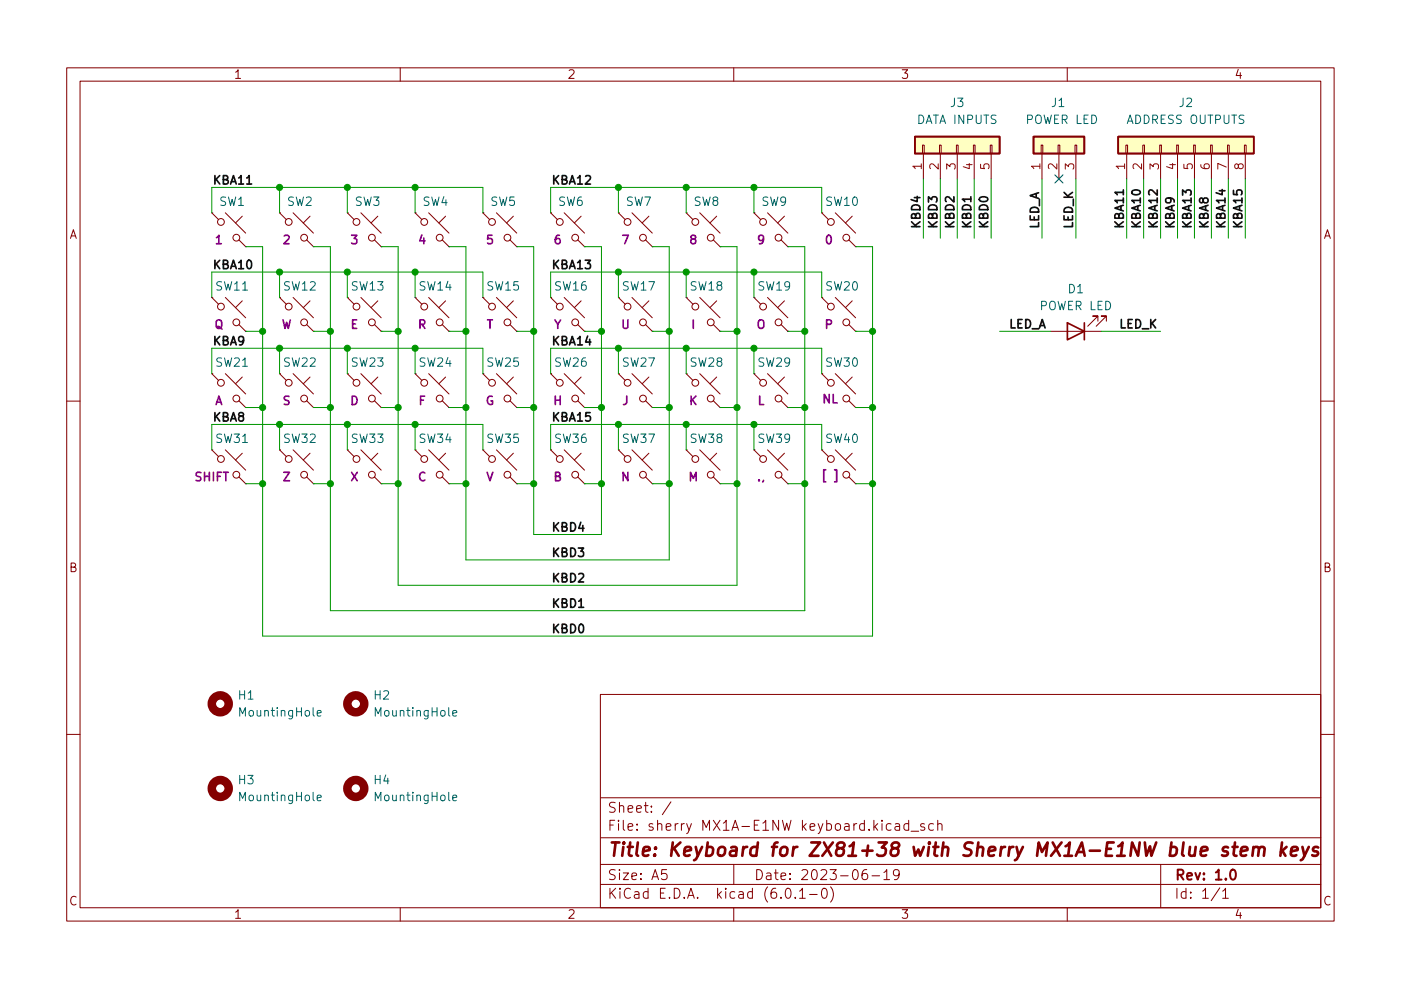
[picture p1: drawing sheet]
<svg xmlns="http://www.w3.org/2000/svg" width="297mm" height="210mm" viewBox="0 0 297 210" stroke-linecap="round" stroke-linejoin="round" font-family="sans-serif">
<g fill="none" stroke="#840000" stroke-width=".22">
<path d="M14.1 14.4h268.8v181h-268.8zM17 17.2h263v175.4h-263zM84.9 14.4v2.8M155.6 14.4v2.8M226.3 14.4v2.8M195.6 30.8h.4v1.8h-.4zM195.8 32.6v5.4M199.2 30.8h.3v1.8h-.3zM199.4 32.6v5.4M202.8 30.8h.3v1.8h-.3zM203 32.6v5.4M206.4 30.8h.3v1.8h-.3z"/>
<path d="M206.6 32.6v5.4M210 30.8h.3v1.8h-.3zM210.1 32.6v5.4M220.7 30.8h.4v1.8h-.4zM220.9 32.6v5.4M224.3 30.8h.4v1.8h-.4zM224.5 32.6v5.4M227.9 30.8h.4v1.8h-.4zM228.1 32.6v5.4M238.7 30.8h.4v1.8h-.4zM238.9 32.6v5.4M242.3 30.8h.4v1.8h-.4z"/>
<path d="M242.5 32.6v5.4M245.9 30.8h.3v1.8h-.3zM246.1 32.6v5.4M249.5 30.8h.3v1.8h-.3zM249.7 32.6v5.4M253.1 30.8h.3v1.8h-.3zM253.2 32.6v5.4M256.7 30.8h.3v1.8h-.3zM256.8 32.6v5.4M260.3 30.8h.3v1.8h-.3zM260.4 32.6v5.4M263.8 30.8h.4v1.8h-.4z"/>
<path d="M264 32.6v5.4M44.9 45.2l1.4 1.4M44.9 45.2h.1M47.8 45.2l4.3 4.3M50.6 50.9l1.5 1.4M51.4 45.9l-1.5 1.4M52.1 52.3h.1M59.3 45.2l1.4 1.4M59.3 45.2h.1M62.1 45.2l4.4 4.3M65 50.9l1.5 1.4M65.7 45.9l-1.4 1.4"/>
<path d="M66.5 52.3h.1M73.6 45.2l1.5 1.4M73.6 45.2h.1M76.5 45.2l4.3 4.3M79.4 50.9l1.4 1.4M80.1 45.9l-1.4 1.4M80.8 52.3h.1M88 45.2l1.4 1.4M88 45.2h.1M90.9 45.2l4.3 4.3M93.8 50.9l1.4 1.4M94.5 45.9l-1.5 1.4"/>
<path d="M95.2 52.3h.1M102.4 45.2l1.4 1.4M102.4 45.2h.1M105.3 45.2l4.3 4.3M108.1 50.9l1.5 1.4M108.8 45.9l-1.4 1.4M109.6 52.3h.1M116.7 45.2l1.5 1.4M116.7 45.2h.1M119.6 45.2l4.3 4.3M122.5 50.9l1.4 1.4M123.2 45.9l-1.4 1.4"/>
<path d="M123.9 52.3h.1M131.1 45.2l1.5 1.4M131.1 45.2h.1M134 45.2l4.3 4.3M136.9 50.9l1.4 1.4M137.6 45.9l-1.5 1.4M138.3 52.3h.1M145.5 45.2l1.4 1.4M145.5 45.2h.1M148.4 45.2l4.3 4.3M151.2 50.9l1.5 1.4M151.9 45.9l-1.4 1.4"/>
<path d="M152.7 52.3h.1M159.9 45.2l1.4 1.4M159.9 45.2h.1M162.7 45.2l4.3 4.3M165.6 50.9l1.4 1.4M166.3 45.9l-1.4 1.4M167 52.3h.1M174.2 45.2l1.5 1.4M174.2 45.2h.1M177.1 45.2l4.3 4.3M180 50.9l1.4 1.4M180.7 45.9l-1.4 1.4"/>
<path d="M181.4 52.3h.1M44.9 79.3l1.4 1.4M44.9 79.3h.1M44.9 63.1l1.4 1.4M44.9 63.1h.1M47.8 79.3l4.3 4.3M47.8 63.1l4.3 4.3M50.6 68.9l1.5 1.4M51.4 80l-1.5 1.4M51.4 63.8l-1.5 1.5M52.1 70.3h.1M59.3 63.1l1.4 1.4"/>
<path d="M59.3 63.1h.1M59.3 79.3l1.4 1.4M59.3 79.3h.1M62.1 63.1l4.4 4.3M62.1 79.3l4.4 4.3M65 68.9l1.5 1.4M65.7 63.8l-1.4 1.5M65.7 80l-1.4 1.4M66.5 70.3h.1M73.6 63.1l1.5 1.4M73.6 63.1h.1M73.6 79.3l1.5 1.4"/>
<path d="M73.6 79.3h.1M76.5 63.1l4.3 4.3M76.5 79.3l4.3 4.3M79.4 68.9l1.4 1.4M80.1 63.8l-1.4 1.5M80.1 80l-1.4 1.4M80.8 70.3h.1M88 63.1l1.4 1.4M88 63.1h.1M88 79.3l1.4 1.4M88 79.3h.1M90.9 63.1l4.3 4.3"/>
<path d="M90.9 79.3l4.3 4.3M93.8 68.9l1.4 1.4M94.5 63.8l-1.5 1.5M94.5 80l-1.5 1.4M95.2 70.3h.1M102.4 63.1l1.4 1.4M102.4 63.1h.1M102.4 79.3l1.4 1.4M102.4 79.3h.1M105.3 63.1l4.3 4.3M105.3 79.3l4.3 4.3M108.1 68.9l1.5 1.4"/>
<path d="M108.8 63.8l-1.4 1.5M108.8 80l-1.4 1.4M109.6 70.3h.1M116.7 63.1l1.5 1.4M116.7 63.1h.1M116.7 79.3l1.5 1.4M116.7 79.3h.1M119.6 63.1l4.3 4.3M119.6 79.3l4.3 4.3M122.5 68.9l1.4 1.4M123.2 63.8l-1.4 1.5M123.2 80l-1.4 1.4"/>
<path d="M123.9 70.3h.1M131.1 79.3l1.5 1.4M131.1 79.3h.1M131.1 63.1l1.5 1.4M131.1 63.1h.1M134 79.3l4.3 4.3M134 63.1l4.3 4.3M136.9 68.9l1.4 1.4M137.6 80l-1.5 1.4M137.6 63.8l-1.5 1.5M138.3 70.3h.1M145.5 79.3l1.4 1.4"/>
<path d="M145.5 79.3h.1M145.5 63.1l1.4 1.4M145.5 63.1h.1M148.4 79.3l4.3 4.3M148.4 63.1l4.3 4.3M151.2 68.9l1.5 1.4M151.9 80l-1.4 1.4M151.9 63.8l-1.4 1.5M152.7 70.3h.1M159.9 63.1l1.4 1.4M159.9 63.1h.1M159.9 79.3l1.4 1.4"/>
<path d="M159.9 79.3h.1M162.7 63.1l4.3 4.3M162.7 79.3l4.3 4.3M165.6 68.9l1.4 1.4M166.3 63.8l-1.4 1.5M166.3 80l-1.4 1.4M167 70.3h.1M174.2 79.3l1.5 1.4M174.2 79.3h.1M174.2 63.1l1.5 1.4M174.2 63.1h.1M177.1 79.3l4.3 4.3"/>
<path d="M177.1 63.1l4.3 4.3M180 68.9l1.4 1.4M180.7 80l-1.4 1.4M180.7 63.8l-1.4 1.5M181.4 70.3h.1M222.7 70.3h10.8M232.8 68.1v-1h-1.1h1.1l-2.2 2.1M234.6 68.1v-1h-1.1h1.1l-2.2 2.1M14.1 85.1h2.9M44.9 95.4l1.4 1.5M44.9 95.4h.1M47.8 95.4l4.3 4.4"/>
<path d="M50.6 85l1.5 1.5M51.4 96.2l-1.5 1.4M52.1 86.5h.1M59.3 95.4l1.4 1.5M59.3 95.4h.1M62.1 95.4l4.4 4.4M65 85l1.5 1.5M65.7 96.2l-1.4 1.4M66.5 86.5h.1M73.6 95.4l1.5 1.5M73.6 95.4h.1M76.5 95.4l4.3 4.4"/>
<path d="M79.4 85l1.4 1.5M80.1 96.2l-1.4 1.4M80.8 86.5h.1M88 95.4l1.4 1.5M88 95.4h.1M90.9 95.4l4.3 4.4M93.8 85l1.4 1.5M94.5 96.2l-1.5 1.4M95.2 86.5h.1M102.4 95.4l1.4 1.5M102.4 95.4h.1M105.3 95.4l4.3 4.4"/>
<path d="M108.1 85l1.5 1.5M108.8 96.2l-1.4 1.4M109.6 86.5h.1M116.7 95.4l1.5 1.5M116.7 95.4h.1M119.6 95.4l4.3 4.4M122.5 85l1.4 1.5M123.2 96.2l-1.4 1.4M123.9 86.5h.1M131.1 95.4l1.5 1.5M131.1 95.4h.1M134 95.4l4.3 4.4"/>
<path d="M136.9 85l1.4 1.5M137.6 96.2l-1.5 1.4M138.3 86.5h.1M145.5 95.4l1.4 1.5M145.5 95.4h.1M148.4 95.4l4.3 4.4M151.2 85l1.5 1.5M151.9 96.2l-1.4 1.4M152.7 86.5h.1M159.9 95.4l1.4 1.5M159.9 95.4h.1M162.7 95.4l4.3 4.4"/>
<path d="M165.6 85l1.4 1.5M166.3 96.2l-1.4 1.4M167 86.5h.1M174.2 95.4l1.5 1.5M174.2 95.4h.1M177.1 95.4l4.3 4.4M180 85l1.4 1.5M180.7 96.2l-1.4 1.4M181.4 86.5h.1M280 85.1h2.9M50.6 101.2l1.5 1.4M52.1 102.6h.1"/>
<path d="M65 101.2l1.5 1.4M66.5 102.6h.1M79.4 101.2l1.4 1.4M80.8 102.6h.1M93.8 101.2l1.4 1.4M95.2 102.6h.1M108.1 101.2l1.5 1.4M109.6 102.6h.1M122.5 101.2l1.4 1.4M123.9 102.6h.1M136.9 101.2l1.4 1.4M138.3 102.6h.1"/>
<path d="M151.2 101.2l1.5 1.4M152.7 102.6h.1M165.6 101.2l1.4 1.4M167 102.6h.1M180 101.2l1.4 1.4M181.4 102.6h.1M14.1 155.8h2.9M127.3 147.3h152.7v45.3h-152.7zM280 155.8h2.9M127.3 177.7h152.7M127.3 169.3h152.7M142.2 170.1l-1.8 2.7"/>
<path d="M189.8 174.8h.8l.1 1.4M190.7 175.2l-.7 .2a.42 .42 0 0 0-.3 .4 .42 .42 0 0 0 .3 .4l.7-.1M192.7 174.8l-.6-.1-.5 .4v.7l.2 .3h.9M192.7 174v2.2M193.2 176.4h1.6M196 174.8l-.5-.1-.3 .3 .1 .4 .7 .2v.5h-.8M197.9 174.8l-.6-.1-.4 .4v.7l.2 .3h.8M198.8 174.9a.53 .53 0 0 1 .9 .1v1.2M198.8 174v2.2M84.9 192.6v2.8M127.3 187.6h152.7M127.3 183.4h152.7"/>
<path d="M141.3 184.5h-1l-.1 1 .3-.2 .7 .1 .2 .3-.1 .7-.3 .2h-.5l-.3-.2M155.6 192.6v2.8M155.6 183.4v4.2M166.8 188.6l.4-.1a1.33 1.33 0 0 1 0 2.1h-.2a1.41 1.41 0 0 1-.2-2zM168.6 190.4v.2M169.5 189.1l.6-.6v2.1M169.5 190.6h1.2M171.6 189.8h1.7M174.4 188.7l.5-.2a1.33 1.33 0 0 1 0 2.1h-.2a1.29 1.29 0 0 1-.3-1.9zM176.1 188.2a2.43 2.43 0 0 1 0 3.2M183.8 184.5a.84 .84 0 0 0-1 .9v.8l.2 .3 .6 .1 .3-.2 .1-.7-.2-.3-.6-.1-.4 .4M184.9 185.8h1.6"/>
<path d="M187.4 185.1l.6-.6v2.1M187.4 186.6h1.2M190.6 185.4l-.4 .4h-.4l-.4-.4v-.5l.2-.3 .6-.1 .3 .2a1.4 1.4 0 0 1-.5 1.9h-.4M226.3 192.6v2.8M246.1 183.4v9.2M258.6 188.4l-1.8 2.7M259.2 189.1l.6-.6v2.1M259.2 190.6h1.2"/>
<circle cx="46.8" cy="47.1" r=".72"/>
<circle cx="50.1" cy="50.4" r=".72"/>
<circle cx="61.2" cy="47.1" r=".72"/>
<circle cx="64.5" cy="50.4" r=".72"/>
<circle cx="75.6" cy="47.1" r=".72"/>
<circle cx="78.8" cy="50.4" r=".72"/>
<circle cx="89.9" cy="47.1" r=".72"/>
<circle cx="93.2" cy="50.4" r=".72"/>
<circle cx="104.3" cy="47.1" r=".72"/>
<circle cx="107.6" cy="50.4" r=".72"/>
<circle cx="118.7" cy="47.1" r=".72"/>
<circle cx="122" cy="50.4" r=".72"/>
<circle cx="133.1" cy="47.1" r=".72"/>
<circle cx="136.3" cy="50.4" r=".72"/>
<circle cx="147.4" cy="47.1" r=".72"/>
<circle cx="150.7" cy="50.4" r=".72"/>
<circle cx="161.8" cy="47.1" r=".72"/>
<circle cx="165.1" cy="50.4" r=".72"/>
<circle cx="176.2" cy="47.1" r=".72"/>
<circle cx="179.4" cy="50.4" r=".72"/>
<circle cx="46.8" cy="65.1" r=".72"/>
<circle cx="50.1" cy="68.4" r=".72"/>
<circle cx="61.2" cy="65.1" r=".72"/>
<circle cx="64.5" cy="68.4" r=".72"/>
<circle cx="75.6" cy="65.1" r=".72"/>
<circle cx="78.8" cy="68.4" r=".72"/>
<circle cx="89.9" cy="65.1" r=".72"/>
<circle cx="93.2" cy="68.4" r=".72"/>
<circle cx="104.3" cy="65.1" r=".72"/>
<circle cx="107.6" cy="68.4" r=".72"/>
<circle cx="118.7" cy="65.1" r=".72"/>
<circle cx="122" cy="68.4" r=".72"/>
<circle cx="133.1" cy="65.1" r=".72"/>
<circle cx="136.3" cy="68.4" r=".72"/>
<circle cx="147.4" cy="65.1" r=".72"/>
<circle cx="150.7" cy="68.4" r=".72"/>
<circle cx="161.8" cy="65.1" r=".72"/>
<circle cx="165.1" cy="68.4" r=".72"/>
<circle cx="176.2" cy="65.1" r=".72"/>
<circle cx="179.4" cy="68.4" r=".72"/>
<circle cx="46.8" cy="81.2" r=".72"/>
<circle cx="46.8" cy="97.4" r=".72"/>
<circle cx="50.1" cy="84.6" r=".72"/>
<circle cx="61.2" cy="81.2" r=".72"/>
<circle cx="61.2" cy="97.4" r=".72"/>
<circle cx="64.5" cy="84.6" r=".72"/>
<circle cx="75.6" cy="81.2" r=".72"/>
<circle cx="75.6" cy="97.4" r=".72"/>
<circle cx="78.8" cy="84.6" r=".72"/>
<circle cx="89.9" cy="81.2" r=".72"/>
<circle cx="89.9" cy="97.4" r=".72"/>
<circle cx="93.2" cy="84.6" r=".72"/>
<circle cx="104.3" cy="81.2" r=".72"/>
<circle cx="104.3" cy="97.4" r=".72"/>
<circle cx="107.6" cy="84.6" r=".72"/>
<circle cx="118.7" cy="81.2" r=".72"/>
<circle cx="118.7" cy="97.4" r=".72"/>
<circle cx="122" cy="84.6" r=".72"/>
<circle cx="133.1" cy="81.2" r=".72"/>
<circle cx="133.1" cy="97.4" r=".72"/>
<circle cx="136.3" cy="84.6" r=".72"/>
<circle cx="147.4" cy="81.2" r=".72"/>
<circle cx="147.4" cy="97.4" r=".72"/>
<circle cx="150.7" cy="84.6" r=".72"/>
<circle cx="161.8" cy="81.2" r=".72"/>
<circle cx="161.8" cy="97.4" r=".72"/>
<circle cx="165.1" cy="84.6" r=".72"/>
<circle cx="176.2" cy="81.2" r=".72"/>
<circle cx="176.2" cy="97.4" r=".72"/>
<circle cx="179.4" cy="84.6" r=".72"/>
<circle cx="50.1" cy="100.7" r=".72"/>
<circle cx="64.5" cy="100.7" r=".72"/>
<circle cx="78.8" cy="100.7" r=".72"/>
<circle cx="93.2" cy="100.7" r=".72"/>
<circle cx="107.6" cy="100.7" r=".72"/>
<circle cx="122" cy="100.7" r=".72"/>
<circle cx="136.3" cy="100.7" r=".72"/>
<circle cx="150.7" cy="100.7" r=".72"/>
<circle cx="165.1" cy="100.7" r=".72"/>
<circle cx="179.4" cy="100.7" r=".72"/>
</g>
<path d="M261 184.7l.5-.2a1.33 1.33 0 0 1 0 2.1h-.2a1.29 1.29 0 0 1-.3-1.9z" fill="none" stroke="#840000" stroke-width=".42"/>
<g fill="none" stroke="#840000" stroke-width=".57">
<path d="M260.4 179.8a.69 .69 0 0 0-1.2 .4l.1 .3 .7 .1 .3 .4-.1 .4-.3 .2-.8-.2M261.3 179.7h1.1M261.8 178.7l-.3 2.5 .1 .2 .6 .2M265.7 180a.7 .7 0 0 1 1.2 .1l-.2 1.5M265.8 179.7l-.3 1.9M271.8 178.7l-.3 2.9M272.8 179.7l-1.2 1.1M276.1 179.7l.5 1.9M277.5 179.7l-1.3 2.5-.4 .3M279.5 179.8a.69 .69 0 0 0-1.1 .4l.1 .3 .9 .3 .1 .2-.2 .4-.3 .2-.8-.2M263.1 180.6l1.4-.2-.1-.6-.2-.1-.9 .1-.3 1.4 .4 .4 .8-.2M266.9 180.1a.71 .71 0 0 1 1.1-.3l.1 .3-.1 1.5"/>
<path d="M271.9 180.5l.6 1.1M273.7 180.6l1.4-.2-.1-.6-.2-.1-.8 .1-.3 1.4 .3 .4 .8-.2"/>
</g>
<g fill="#ffffc2" stroke="#ffffc2" stroke-width=".21">
<path d="M194 29h17.9v3.6h-17.9z"/>
<path d="M219.1 29h10.8v3.6h-10.8z"/>
<path d="M237.1 29h28.7v3.6h-28.7z"/>
</g>
<path d="M194 29h17.9v3.6h-17.9zM219.1 29h10.8v3.6h-10.8zM237.1 29h28.7v3.6h-28.7zM226.3 68.5l3.6 1.8-3.6 1.8zM229.9 68.5v3.6" fill="none" stroke="#840000" stroke-width=".36"/>
<g fill="none" stroke="#840000" stroke-width="1.8">
<circle cx="46.7" cy="149.3" r="1.8"/>
<circle cx="75.4" cy="149.3" r="1.8"/>
<circle cx="46.7" cy="167.3" r="1.8"/>
<circle cx="75.4" cy="167.3" r="1.8"/>
</g>
<path d="M67.3 151.3l.8-.1-.1-.4-.5-.1-.2 .3v.8h.7M96 151.3l.8-.1v-.4l-.6-.1-.2 .3 .1 .8h.7M67.3 169.3l.8-.2-.1-.3-.5-.1-.2 .3v.8h.7M96 169.3l.8-.2v-.3l-.6-.1-.2 .3 .1 .8h.7" fill="none" stroke="#006464" stroke-width=".22"/>
<g fill="none" stroke="#009600" stroke-width=".22">
<path d="M59.3 39.8v5.4M73.6 39.8v5.4M88 39.8v5.4M131.1 39.8v5.4M145.5 39.8v5.4M159.9 39.8v5.4M195.8 38v12.5M199.4 38v12.5M203 38v12.5M206.6 38v12.5M210.1 38v12.5M220.9 38v12.5"/>
<path d="M228.1 38v12.5M238.9 38v12.5M242.5 38v12.5M246.1 38v12.5M249.7 38v12.5M253.2 38v12.5M256.8 38v12.5M260.4 38v12.5M264 38v12.5M44.9 45.2v-5.4h57.5v5.4M52.1 52.3h3.6v82.7h129.3v-82.7h-3.6M59.3 57.7v5.4"/>
<path d="M66.5 52.3h3.5v77.3h100.6v-77.3h-3.6M73.6 57.7v5.4M80.8 52.3h3.6v71.9h71.9v-71.9h-3.6M88 57.7v5.4M95.2 52.3h3.6v66.5h43.1v-66.5h-3.6M109.6 52.3h3.6v61.1h14.3v-61.1h-3.6M116.7 45.2v-5.4h57.5v5.4M131.1 57.7v5.4M145.5 57.7v5.4M159.9 57.7v5.4M44.9 79.3v-5.4h57.5v5.4M44.9 63.1v-5.4h57.5v5.4"/>
<path d="M52.1 70.3h3.6M59.3 73.9v5.4M66.5 70.3h3.5M73.6 73.9v5.4M80.8 70.3h3.6M88 73.9v5.4M95.2 70.3h3.6M109.6 70.3h3.6M116.7 79.3v-5.4h57.5v5.4M116.7 63.1v-5.4h57.5v5.4M123.9 70.3h3.6M131.1 73.9v5.4"/>
<path d="M138.3 70.3h3.6M145.5 73.9v5.4M152.7 70.3h3.6M159.9 73.9v5.4M167 70.3h3.6M181.4 70.3h3.6M211.9 70.3h10.8M233.5 70.3h12.6M44.9 95.4v-5.3h57.5v5.3M52.1 86.5h3.6M59.3 90.1v5.3M66.5 86.5h3.5"/>
<path d="M73.6 90.1v5.3M80.8 86.5h3.6M88 90.1v5.3M95.2 86.5h3.6M109.6 86.5h3.6M116.7 95.4v-5.3h57.5v5.3M123.9 86.5h3.6M131.1 90.1v5.3M138.3 86.5h3.6M145.5 90.1v5.3M152.7 86.5h3.6M159.9 90.1v5.3"/>
<path d="M167 86.5h3.6M181.4 86.5h3.6M52.1 102.6h3.6M66.5 102.6h3.5M80.8 102.6h3.6M95.2 102.6h3.6M109.6 102.6h3.6M123.9 102.6h3.6M138.3 102.6h3.6M152.7 102.6h3.6M167 102.6h3.6M181.4 102.6h3.6"/>
</g>
<path d="M223.6 37.1l1.8 1.7M225.4 37.1l-1.8 1.7" fill="none" stroke="#000084" stroke-width=".22"/>
<g fill="#009600" stroke="#009600" stroke-width=".22">
<circle cx="73.6" cy="73.9" r=".65"/>
<circle cx="59.3" cy="73.9" r=".65"/>
<circle cx="70" cy="86.5" r=".65"/>
<circle cx="73.6" cy="90.1" r=".65"/>
<circle cx="55.7" cy="102.6" r=".65"/>
<circle cx="70" cy="102.6" r=".65"/>
<circle cx="59.3" cy="90.1" r=".65"/>
<circle cx="84.4" cy="70.3" r=".65"/>
<circle cx="88" cy="39.8" r=".65"/>
<circle cx="88" cy="73.9" r=".65"/>
<circle cx="88" cy="57.7" r=".65"/>
<circle cx="98.8" cy="70.3" r=".65"/>
<circle cx="98.8" cy="86.5" r=".65"/>
<circle cx="113.2" cy="86.5" r=".65"/>
<circle cx="98.8" cy="102.6" r=".65"/>
<circle cx="84.4" cy="102.6" r=".65"/>
<circle cx="113.2" cy="102.6" r=".65"/>
<circle cx="127.5" cy="102.6" r=".65"/>
<circle cx="84.4" cy="86.5" r=".65"/>
<circle cx="88" cy="90.1" r=".65"/>
<circle cx="113.2" cy="70.3" r=".65"/>
<circle cx="70" cy="70.3" r=".65"/>
<circle cx="73.6" cy="57.7" r=".65"/>
<circle cx="59.3" cy="39.8" r=".65"/>
<circle cx="73.6" cy="39.8" r=".65"/>
<circle cx="55.7" cy="86.5" r=".65"/>
<circle cx="59.3" cy="57.7" r=".65"/>
<circle cx="55.7" cy="70.3" r=".65"/>
<circle cx="185" cy="102.6" r=".65"/>
<circle cx="170.6" cy="102.6" r=".65"/>
<circle cx="156.3" cy="102.6" r=".65"/>
<circle cx="159.9" cy="90.1" r=".65"/>
<circle cx="141.9" cy="102.6" r=".65"/>
<circle cx="141.9" cy="86.5" r=".65"/>
<circle cx="131.1" cy="90.1" r=".65"/>
<circle cx="127.5" cy="86.5" r=".65"/>
<circle cx="127.5" cy="70.3" r=".65"/>
<circle cx="145.5" cy="73.9" r=".65"/>
<circle cx="131.1" cy="73.9" r=".65"/>
<circle cx="131.1" cy="39.8" r=".65"/>
<circle cx="145.5" cy="39.8" r=".65"/>
<circle cx="141.9" cy="70.3" r=".65"/>
<circle cx="131.1" cy="57.7" r=".65"/>
<circle cx="145.5" cy="90.1" r=".65"/>
<circle cx="145.5" cy="57.7" r=".65"/>
<circle cx="159.9" cy="57.7" r=".65"/>
<circle cx="159.9" cy="39.8" r=".65"/>
<circle cx="170.6" cy="70.3" r=".65"/>
<circle cx="159.9" cy="73.9" r=".65"/>
<circle cx="170.6" cy="86.5" r=".65"/>
<circle cx="156.3" cy="86.5" r=".65"/>
<circle cx="156.3" cy="70.3" r=".65"/>
<circle cx="185" cy="86.5" r=".65"/>
<circle cx="185" cy="70.3" r=".65"/>
</g>
<text font-size="3.9" fill="#840000" x="128.7" y="181.7">Title: Keyboard for ZX81+38 with Sherry MX1A-E1NW blue stem keys</text>
<g font-size="3" fill="#840000">
<text x="128.7" y="172.4">Sheet: /</text>
<text x="128.7" y="176.3">File: sherry MX1A-E1NW keyboard.kicad_sch</text>
<text x="128.7" y="190.7">KiCad E.D.A. kicad (6.0.1-0)</text>
<text x="128.7" y="186.7">Size: A5</text>
<text x="159.8" y="186.7">Date: 2023-06-19</text>
<text x="248.9" y="186.7">Rev: 1.0</text>
<text x="248.9" y="190.7">Id: 1/1</text>
</g>
<g font-size="2.6" fill="#840000">
<text x="49.5" y="16.7">1</text>
<text x="120.2" y="16.7">2</text>
<text x="190.9" y="16.7">3</text>
<text x="261.6" y="16.7">4</text>
<text x="14.6" y="50.7">A</text>
<text x="280.5" y="50.7">A</text>
<text x="14.6" y="121.4">B</text>
<text x="280.5" y="121.4">B</text>
<text x="14.6" y="192.1">C</text>
<text x="49.5" y="194.9">1</text>
<text x="120.2" y="194.9">2</text>
<text x="190.9" y="194.9">3</text>
<text x="261.6" y="194.9">4</text>
<text x="280.5" y="192.1">C</text>
</g>
<g font-size="2.5" fill="#006464">
<text x="201.6" y="22.7">J3</text>
<text x="223" y="22.7">J1</text>
<text x="250.1" y="22.7">J2</text>
<text x="194.6" y="26.3">DATA INPUTS</text>
<text x="217.6" y="26.3">POWER LED</text>
<text x="239" y="26.3">ADDRESS OUTPUTS</text>
<text x="46.5" y="43.7">SW1</text>
<text x="60.9" y="43.7">SW2</text>
<text x="75.2" y="43.7">SW3</text>
<text x="89.6" y="43.7">SW4</text>
<text x="104" y="43.7">SW5</text>
<text x="118.3" y="43.7">SW6</text>
<text x="132.7" y="43.7">SW7</text>
<text x="147.1" y="43.7">SW8</text>
<text x="161.5" y="43.7">SW9</text>
<text x="175.1" y="43.7">SW10</text>
<text x="45.8" y="61.6">SW11</text>
<text x="60.2" y="61.6">SW12</text>
<text x="74.5" y="61.6">SW13</text>
<text x="88.9" y="61.6">SW14</text>
<text x="103.3" y="61.6">SW15</text>
<text x="117.7" y="61.6">SW16</text>
<text x="132" y="61.6">SW17</text>
<text x="146.4" y="61.6">SW18</text>
<text x="160.8" y="61.6">SW19</text>
<text x="175.1" y="61.6">SW20</text>
<text x="220.5" y="65.8">POWER LED</text>
<text x="226.5" y="62.2">D1</text>
<text x="45.8" y="77.8">SW21</text>
<text x="60.2" y="77.8">SW22</text>
<text x="74.5" y="77.8">SW23</text>
<text x="88.9" y="77.8">SW24</text>
<text x="103.3" y="77.8">SW25</text>
<text x="117.7" y="77.8">SW26</text>
<text x="132" y="77.8">SW27</text>
<text x="146.4" y="77.8">SW28</text>
<text x="160.8" y="77.8">SW29</text>
<text x="175.1" y="77.8">SW30</text>
<text x="45.8" y="94">SW31</text>
<text x="60.2" y="94">SW32</text>
<text x="74.5" y="94">SW33</text>
<text x="88.9" y="94">SW34</text>
<text x="103.3" y="94">SW35</text>
<text x="117.7" y="94">SW36</text>
<text x="132" y="94">SW37</text>
<text x="146.4" y="94">SW38</text>
<text x="160.8" y="94">SW39</text>
<text x="175.1" y="94">SW40</text>
<text x="50.6" y="148.4">H1</text>
<text x="79.3" y="148.4">H2</text>
<text x="51.1" y="152">MountingHole</text>
<text x="79.8" y="152">MountingHole</text>
<text x="50.6" y="166.4">H3</text>
<text x="79.3" y="166.4">H4</text>
<text x="51.1" y="170">MountingHole</text>
<text x="79.8" y="170">MountingHole</text>
</g>
<g font-size="2.5" fill="#a90000">
<text x="195.4" y="36" transform="rotate(-90 195.4 36)">1</text>
<text x="199" y="36" transform="rotate(-90 199 36)">2</text>
<text x="202.6" y="36" transform="rotate(-90 202.6 36)">3</text>
<text x="206.2" y="36" transform="rotate(-90 206.2 36)">4</text>
<text x="209.8" y="36" transform="rotate(-90 209.8 36)">5</text>
<text x="220.6" y="36" transform="rotate(-90 220.6 36)">1</text>
<text x="224.2" y="36" transform="rotate(-90 224.2 36)">2</text>
<text x="227.7" y="36" transform="rotate(-90 227.7 36)">3</text>
<text x="238.5" y="36" transform="rotate(-90 238.5 36)">1</text>
<text x="242.1" y="36" transform="rotate(-90 242.1 36)">2</text>
<text x="245.7" y="36" transform="rotate(-90 245.7 36)">3</text>
<text x="249.3" y="36" transform="rotate(-90 249.3 36)">4</text>
<text x="252.9" y="36" transform="rotate(-90 252.9 36)">5</text>
<text x="256.5" y="36" transform="rotate(-90 256.5 36)">6</text>
<text x="260.1" y="36" transform="rotate(-90 260.1 36)">7</text>
<text x="263.7" y="36" transform="rotate(-90 263.7 36)">8</text>
</g>
<g font-size="2.5" fill="#0f0f0f">
<text x="44.9" y="39.1">KBA11</text>
<text x="116.7" y="39.1">KBA12</text>
<text x="195.1" y="48.7" transform="rotate(-90 195.1 48.7)">KBD4</text>
<text x="198.7" y="48.7" transform="rotate(-90 198.7 48.7)">KBD3</text>
<text x="202.3" y="48.7" transform="rotate(-90 202.3 48.7)">KBD2</text>
<text x="205.9" y="48.7" transform="rotate(-90 205.9 48.7)">KBD1</text>
<text x="209.5" y="48.7" transform="rotate(-90 209.5 48.7)">KBD0</text>
<text x="220.3" y="48.7" transform="rotate(-90 220.3 48.7)">LED_A</text>
<text x="227.5" y="48.7" transform="rotate(-90 227.5 48.7)">LED_K</text>
<text x="238.3" y="48.7" transform="rotate(-90 238.3 48.7)">KBA11</text>
<text x="241.8" y="48.7" transform="rotate(-90 241.8 48.7)">KBA10</text>
<text x="245.4" y="48.7" transform="rotate(-90 245.4 48.7)">KBA12</text>
<text x="249" y="48.7" transform="rotate(-90 249 48.7)">KBA9</text>
<text x="252.6" y="48.7" transform="rotate(-90 252.6 48.7)">KBA13</text>
<text x="256.2" y="48.7" transform="rotate(-90 256.2 48.7)">KBA8</text>
<text x="259.8" y="48.7" transform="rotate(-90 259.8 48.7)">KBA14</text>
<text x="263.4" y="48.7" transform="rotate(-90 263.4 48.7)">KBA15</text>
<text x="44.9" y="57.1">KBA10</text>
<text x="116.7" y="57.1">KBA13</text>
<text x="213.7" y="69.7">LED_A</text>
<text x="237.1" y="69.7">LED_K</text>
<text x="44.9" y="73.3">KBA9</text>
<text x="116.7" y="73.3">KBA14</text>
<text x="44.9" y="89.4">KBA8</text>
<text x="116.7" y="89.4">KBA15</text>
<text x="116.7" y="112.8">KBD4</text>
<text x="116.7" y="118.2">KBD3</text>
<text x="116.7" y="123.6">KBD2</text>
<text x="116.7" y="128.9">KBD1</text>
<text x="116.7" y="134.3">KBD0</text>
</g>
<g font-size="2.5" fill="#840084">
<text x="45.7" y="51.8">1</text>
<text x="60.1" y="51.8">2</text>
<text x="74.5" y="51.8">3</text>
<text x="88.8" y="51.8">4</text>
<text x="103.2" y="51.8">5</text>
<text x="117.6" y="51.8">6</text>
<text x="131.9" y="51.8">7</text>
<text x="146.3" y="51.8">8</text>
<text x="160.7" y="51.8">9</text>
<text x="175" y="51.8">0</text>
<text x="45.4" y="69.8">Q</text>
<text x="59.6" y="69.8">W</text>
<text x="74.3" y="69.8">E</text>
<text x="88.6" y="69.8">R</text>
<text x="103.1" y="69.8">T</text>
<text x="117.4" y="69.8">Y</text>
<text x="131.7" y="69.8">U</text>
<text x="146.6" y="69.8">I</text>
<text x="160.4" y="69.8">O</text>
<text x="174.9" y="69.8">P</text>
<text x="45.5" y="85.9">A</text>
<text x="59.9" y="85.9">S</text>
<text x="74.2" y="85.9">D</text>
<text x="88.8" y="85.9">F</text>
<text x="102.9" y="85.9">G</text>
<text x="117.4" y="85.9">H</text>
<text x="131.9" y="85.9">J</text>
<text x="146.1" y="85.9">K</text>
<text x="160.6" y="85.9">L</text>
<text x="174.3" y="85.6">NL</text>
<text x="174.8" y="101.7">[ ]</text>
<text x="41.3" y="102.1">SHIFT</text>
<text x="60" y="102.1">Z</text>
<text x="74.3" y="102.1">X</text>
<text x="88.6" y="102.1">C</text>
<text x="103.1" y="102.1">V</text>
<text x="117.4" y="102.1">B</text>
<text x="131.7" y="102.1">N</text>
<text x="146" y="102.1">M</text>
<text x="160.7" y="102.1">.,</text>
</g>
</svg>
